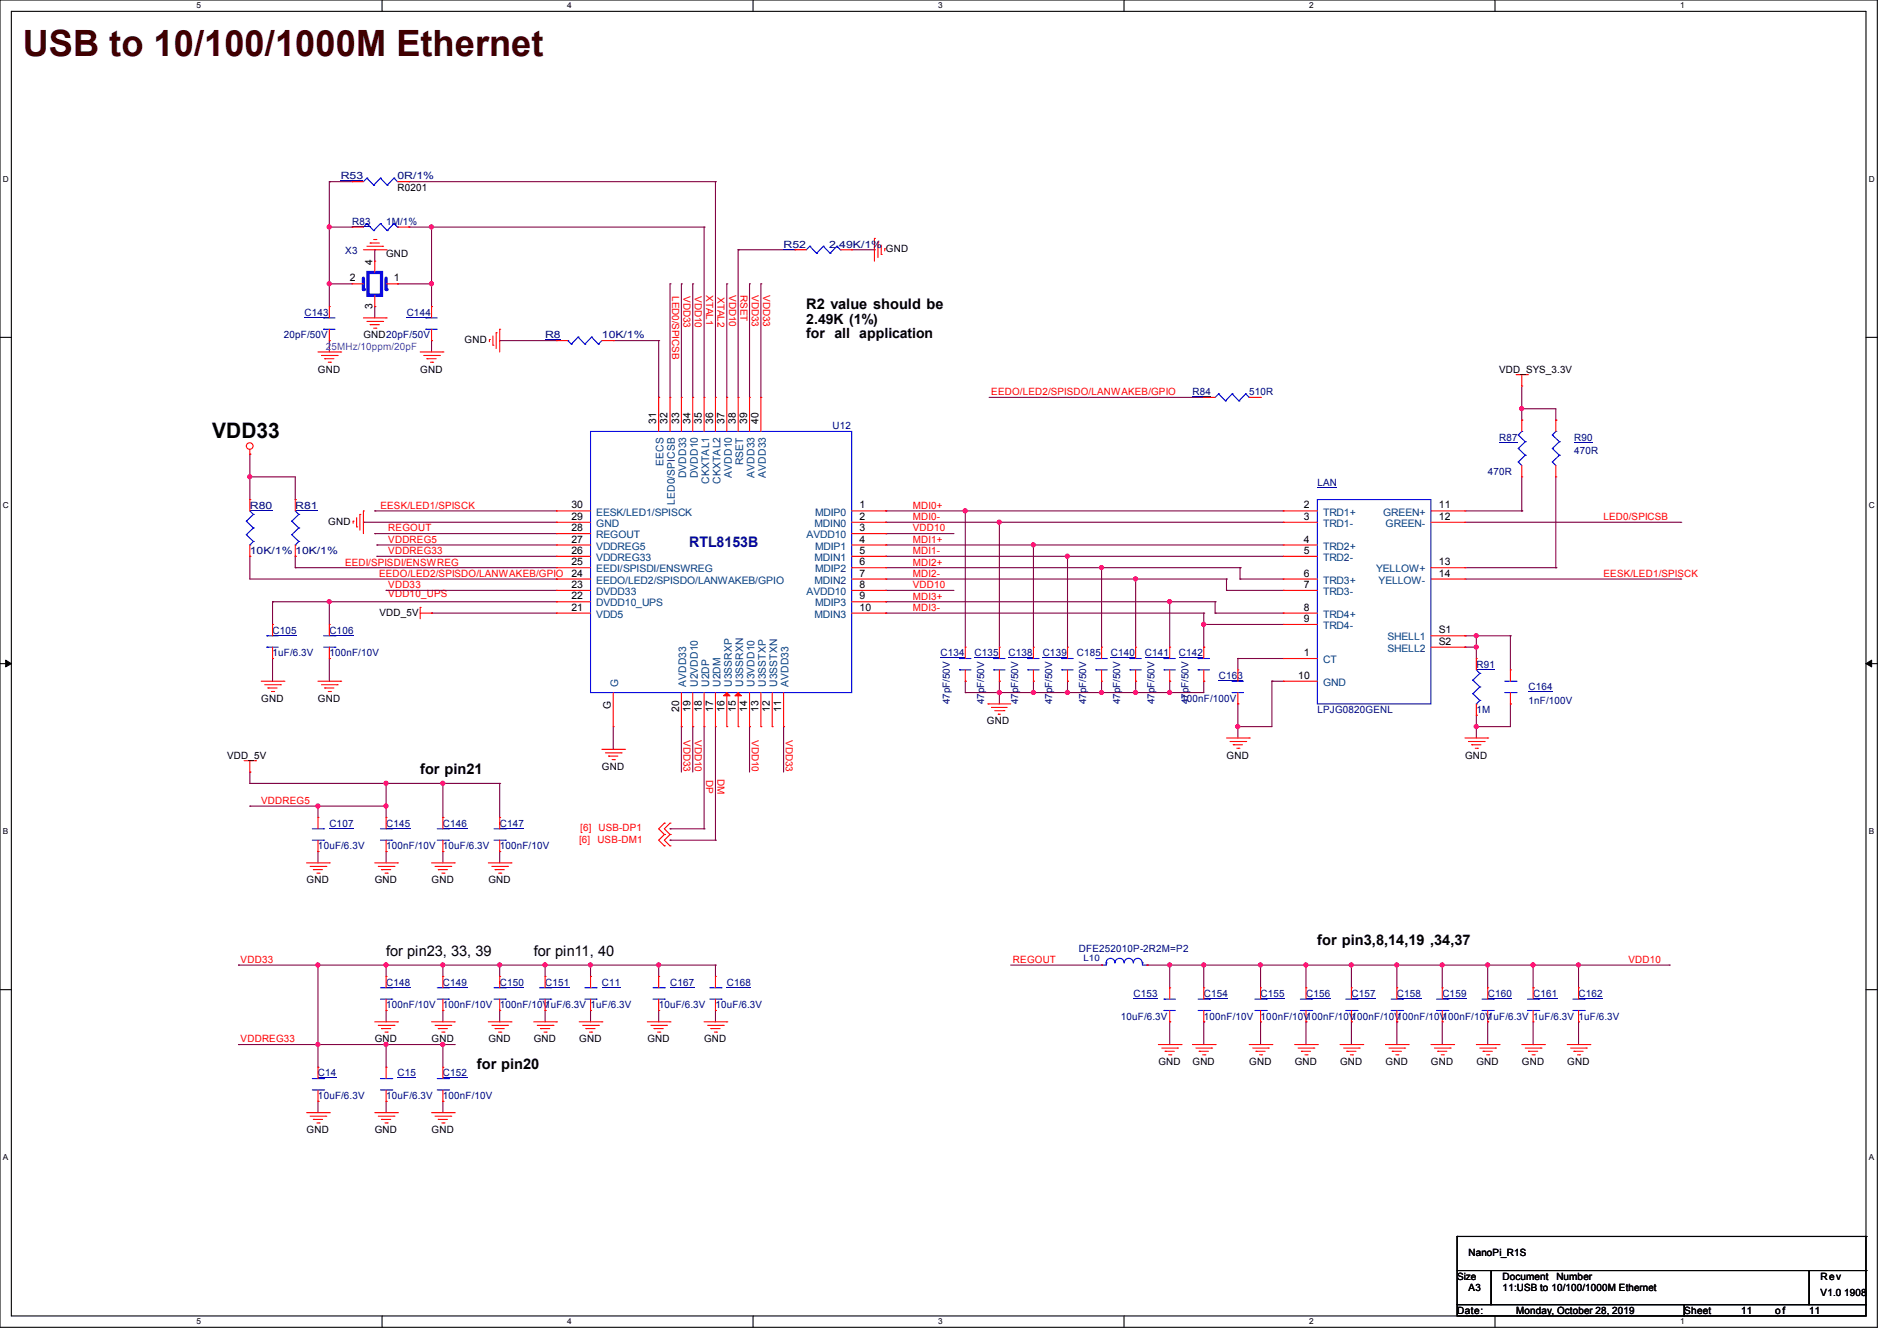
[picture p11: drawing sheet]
<svg xmlns="http://www.w3.org/2000/svg" width="297mm" height="210mm" viewBox="0 0 297 210" stroke-linecap="round" stroke-linejoin="round" font-family="sans-serif">
<path d="M0 0h293.9v207.9h-293.9zM1.8 1.8h290.3v204.3h-290.3z" fill="none" stroke="#000" stroke-width=".17"/>
<g fill="#fff">
<path d="M30.8 .2h.7v1.4h-.7z"/>
<path d="M30.8 206.2h.7v1.4h-.7z"/>
</g>
<path d="M59.8 0v1.8M59.8 206.1v1.8" fill="none" stroke="#000" stroke-width=".17"/>
<g fill="#fff">
<path d="M88.8 .2h.7v1.4h-.7z"/>
<path d="M88.8 206.2h.7v1.4h-.7z"/>
</g>
<path d="M117.9 0v1.8M117.9 206.1v1.8" fill="none" stroke="#000" stroke-width=".17"/>
<g fill="#fff">
<path d="M146.9 .2h.7v1.4h-.7z"/>
<path d="M146.9 206.2h.7v1.4h-.7z"/>
</g>
<path d="M176 0v1.8M176 206.1v1.8" fill="none" stroke="#000" stroke-width=".17"/>
<g fill="#fff">
<path d="M205 .2h.7v1.4h-.7z"/>
<path d="M205 206.2h.7v1.4h-.7z"/>
</g>
<path d="M234.1 0v1.8M234.1 206.1v1.8" fill="none" stroke="#000" stroke-width=".17"/>
<g fill="#fff">
<path d="M263.1 .2h.6v1.4h-.6z"/>
<path d="M263.1 206.2h.6v1.4h-.6z"/>
<path d="M.5 27.3h.9v1.4h-.9z"/>
<path d="M292.6 27.3h.9v1.4h-.9z"/>
<path d="M.5 78.4h.9v1.4h-.9z"/>
<path d="M292.6 78.4h.9v1.4h-.9z"/>
</g>
<path d="M0 52.8h1.8M292.1 52.8h1.8" fill="none" stroke="#000" stroke-width=".17"/>
<g fill="#fff">
<path d="M.5 129.5h.8v1.4h-.8z"/>
<path d="M292.6 129.5h.8v1.4h-.8z"/>
</g>
<path d="M0 103.9h1.8M292.1 103.9h1.8" fill="none" stroke="#000" stroke-width=".17"/>
<path d="M.9 103.4l.9 .5-.9 .5zM292.1 103.9l.9-.5v1z" fill="#000" stroke="#000" stroke-width=".16"/>
<g fill="#fff">
<path d="M.5 180.5h.8v1.4h-.8z"/>
<path d="M292.6 180.5h.8v1.4h-.8z"/>
</g>
<g fill="none" stroke="#000" stroke-width=".17">
<path d="M0 155h1.8M292.1 155h1.8M228.1 199h5.4v5.3h-5.4zM228.1 193.6h.1M228.1 193.6v5.4M228.1 193.6h64M233.5 199h49.8v5.3h-49.8zM283.3 199h8.8v5.3h-8.8zM292.1 193.6h.1M292.1 199h.1M292.1 193.6v5.4M228.1 204.3h35.6v1.8h-35.6z"/>
<path d="M263.7 204.3h28.4v1.8h-28.4z"/>
</g>
<g fill="none" stroke="#800040" stroke-width=".17">
<path d="M51.6 28.4h.1M51.6 35.6h.1M51.6 28.4h3.5M51.6 28.4v19.6M51.6 35.6h3.5M58.7 39.1h.1M58.7 39.1v1.8M64 35.6h.1M64 28.4h.1M64 28.4h48M64 35.6h46.2M67.6 35.6h.1"/>
<path d="M67.6 35.6v12.4M110.2 35.6h.1M110.2 35.6v26.6M112 28.4h.1M112 28.4v33.8M115.6 39.1h.1M115.6 39.1v23.1M115.6 39.1h8.9M133.3 39.1h3.6M136.9 39.1h.1M51.6 44.4h.1M51.6 53.3h.1"/>
<path d="M51.6 44.4h3.5M51.6 53.3v1.8M58.7 48h.1M58.7 48v1.8M62.2 44.4h.1M62.2 44.4h5.4M67.6 53.3h.1M67.6 44.4h.1M67.6 53.3v1.8M78.2 53.3h.1M78.2 53.3h8.9M96 53.3h7.1"/>
<path d="M103.1 53.3h.1M103.1 53.3v8.9M104.9 44.4h.1M104.9 44.4v17.8M106.7 44.4h.1M106.7 44.4v17.8M108.5 44.4h.1M108.5 44.4v17.8M113.8 44.4h.1M113.8 44.4v17.8M117.3 44.4h.1M117.3 44.4v17.8"/>
<path d="M119.1 44.4h.1M119.1 44.4v17.8M39.1 71.1h.1M39.1 74.7h.1M39.1 74.7h7.1v3.5M39.1 71.1v7.1M46.2 78.2h.1M103.1 62.2h.1M154.9 62.2h33.6M188.5 62.2h.1M238.3 64h.1M238.3 65.8h.1"/>
<path d="M238.3 60.5v5.3M238.3 74.7v5.3M238.3 64h5.3v1.8M243.6 65.8h.1M243.6 74.7v14.2M39.1 87.1h.1M39.1 87.1v3.6h48M42.7 94.2h.1M42.7 94.2h44.4M42.7 94.2v3.6M46.2 88.9h.1M46.2 87.1h.1"/>
<path d="M46.2 88.9h40.9M46.2 87.1v1.8M51.6 94.2h.1M51.6 94.2v3.6M56.9 81.8h.1M56.9 81.8h30.2M58.7 80h.1M58.7 83.6h.1M58.7 80h28.4M58.7 83.6h28.4M59 85.3h.1M59 87.1h.1"/>
<path d="M59 85.3h28.1M59 87.1h28.1M60.5 92.5h.1M60.5 92.5h26.6M67.6 96h.1M67.6 96h19.5M87.1 90.7h.1M87.1 94.2h.1M138.7 80h.1M138.7 85.3h.1M138.7 90.7h.1M138.7 94.2h.1"/>
<path d="M138.7 96h.1M138.7 83.6h.1M138.7 92.5h.1M138.7 81.8h.1M138.7 87.1h.1M138.7 80h62.2M138.7 85.3h62.2M138.7 88.9h55.4M138.7 90.7h53.3M138.7 94.2h51.5M138.7 96h49.8M138.7 83.6h10.7"/>
<path d="M138.7 92.5h10.7M138.7 87.1h62.2M138.7 81.8h62.2M151.1 80h.1M151.1 80v21.3M156.5 81.8h.1M156.5 81.8v19.5M161.8 85.3h.1M161.8 85.3v16M167.1 87.1h.1M167.1 87.1v14.2M172.5 88.9h.1"/>
<path d="M172.5 88.9v12.4M177.8 90.7h.1M177.8 90.7v10.6M183.1 94.2h.1M183.1 94.2v7.1M188.5 97.8h.1M188.5 96h.1M188.5 97.8h12.4M188.5 96v5.3M190.2 96h.1M190.2 94.2h.1M190.2 96h10.7"/>
<path d="M190.2 94.2v1.8M192 92.5h.1M192 90.7h.1M192 92.5h8.9M192 90.7v1.8M194.1 90.7h.1M194.1 88.9h.1M194.1 90.7h6.8M194.1 88.9v1.8M229.4 99.6h.1M229.4 80h8.9M229.4 88.9h14.2"/>
<path d="M229.4 90.7h33.7M229.4 81.8h33.7M229.4 99.6h7.1M231.1 99.6h.1M231.1 99.6v3.5M236.5 99.6h.1M236.5 99.6v5.3M238.3 80h.1M243.6 88.9h.1M263.1 90.7h.1M263.1 81.8h.1M42.7 103.1h.1"/>
<path d="M42.7 103.1v3.6M51.6 103.1h.1M51.6 103.1v3.6M96 117.3h.1M96 113.8v3.5M106.7 113.8h.1M106.7 113.8v7.1M108.5 113.8h.1M108.5 113.8v7.1M110.2 113.8v16M112 113.8v17.8M117.3 113.8h.1"/>
<path d="M117.3 113.8v7.1M122.7 113.8h.1M122.7 113.8v7.1M151.1 106.7h.1M151.1 108.5h.1M151.1 106.7v1.8M156.5 106.7h.1M156.5 108.5h.1M156.5 106.7v3.5M161.8 108.5h.1M161.8 106.7h.1M161.8 106.7v1.8"/>
<path d="M167.1 106.7h.1M167.1 106.7v1.8M172.5 108.5h.1M172.5 106.7v1.8M177.8 106.7h.1M177.8 108.5h.1M177.8 106.7v1.8M183.1 106.7h.1M183.1 108.5h.1M183.1 106.7v1.8M188.5 106.7h.1M188.5 101.3h.1"/>
<path d="M188.5 106.7v1.8h-37.4M193.8 113.8h.1M193.8 110.2h.1M193.8 103.1h.1M193.8 103.1v1.8M193.8 110.2v5.4M193.8 103.1h7.1M199.1 106.7h.1M199.1 106.7v7.1h-5.3M199.1 106.7h1.8M229.4 101.3h.1M229.4 101.3h1.7"/>
<path d="M231.1 101.3h.1M231.1 113.8h.1M231.1 112h.1M231.1 112v3.6M236.5 110.2h.1M236.5 110.2v3.6h-5.4M39.1 122.7h.1M39.1 126.2h.1M39.1 120.9h.1M39.1 122.7h39.1M39.1 126.2h21.4M39.1 120.9v1.8"/>
<path d="M49.8 126.2h.1M49.8 133.3h.1M49.8 126.2v1.8M49.8 133.3v1.8M60.5 122.7h.1M60.5 126.2h.1M60.5 133.3h.1M60.5 122.7v5.3M60.5 133.3v1.8M69.3 122.7h.1M69.3 128h.1M69.3 133.3h.1"/>
<path d="M69.3 122.7v5.3M69.3 133.3v1.8M78.2 133.3h.1M78.2 122.7h.1M78.2 122.7v5.3M78.2 133.3v1.8M104.9 129.8h.1M104.9 131.6h.1M104.9 129.8h5.3M104.9 131.6h7.1M110.2 129.8h.1M112 131.6h.1"/>
<path d="M37.3 151.1h.1M37.3 151.1h74.7M49.8 151.1h.1M49.8 151.1v16M60.5 151.1h.1M60.5 158.2h.1M60.5 151.1v1.8M60.5 158.2v1.8M69.3 158.2h.1M69.3 151.1h.1M69.3 151.1v1.8M69.3 158.2v1.8"/>
<path d="M78.2 158.2h.1M78.2 151.1h.1M78.2 151.1v1.8M78.2 158.2v1.8M85.3 158.2h.1M85.3 151.1h.1M85.3 151.1v1.8M85.3 158.2v1.8M92.5 158.2h.1M92.5 151.1h.1M92.5 151.1v1.8M92.5 158.2v1.8"/>
<path d="M103.1 158.2h.1M103.1 151.1h.1M103.1 151.1v1.8M103.1 158.2v1.8M112 158.2h.1M112 151.1h.1M112 151.1v1.8M112 158.2v1.8M158.2 151.1h14.3M172.5 151.1h.1M179.6 151.1h.1M179.6 151.1h81.8"/>
<path d="M183.1 151.1h.1M183.1 151.1v3.6M188.5 151.1h.1M188.5 151.1v3.6M197.4 151.1h.1M197.4 151.1v3.6M204.5 151.1h.1M204.5 151.1v3.6M211.6 151.1h.1M211.6 151.1v3.6M218.7 151.1h.1M218.7 151.1v3.6"/>
<path d="M225.8 151.1h.1M225.8 151.1v3.6M232.9 151.1h.1M232.9 151.1v3.6M240 154.7h.1M240 151.1h.1M240 151.1v3.6M247.1 151.1h.1M247.1 151.1v3.6M261.4 151.1h.1M37.3 163.6h.1M37.3 163.6h33.8"/>
<path d="M49.8 163.6h.1M49.8 172.5h.1M49.8 172.5v1.7M60.5 163.6h.1M60.5 172.5h.1M60.5 163.6v3.5M60.5 172.5v1.7M69.3 163.6h.1M69.3 172.5h.1M69.3 163.6v3.5M69.3 172.5v1.7M71.1 163.6h.1"/>
<path d="M183.1 160h.1M183.1 160v3.6M188.5 160h.1M188.5 160v3.6M197.4 160h.1M197.4 160v3.6M204.5 160h.1M204.5 160v3.6M211.6 160h.1M211.6 160v3.6M218.7 160h.1M218.7 160v3.6"/>
<path d="M225.8 160h.1M225.8 160v3.6M232.9 160h.1M232.9 160v3.6M240 163.6h.1M240 160v3.6M247.1 160h.1M247.1 160v3.6"/>
</g>
<g fill="#f0f" stroke="#f0f" stroke-width=".17">
<circle cx="156.4" cy="108.4" r=".32"/>
<circle cx="167.1" cy="108.4" r=".32"/>
<circle cx="161.8" cy="108.4" r=".32"/>
<circle cx="172.4" cy="108.4" r=".32"/>
<circle cx="151.1" cy="80" r=".32"/>
<circle cx="161.8" cy="85.3" r=".32"/>
<circle cx="172.4" cy="88.9" r=".32"/>
<circle cx="177.8" cy="90.7" r=".32"/>
<circle cx="183.1" cy="94.2" r=".32"/>
<circle cx="51.5" cy="94.2" r=".32"/>
<circle cx="156.4" cy="81.8" r=".32"/>
<circle cx="167.1" cy="87.1" r=".32"/>
<circle cx="67.5" cy="44.4" r=".32"/>
<circle cx="51.5" cy="44.4" r=".32"/>
<circle cx="51.5" cy="35.5" r=".32"/>
<circle cx="67.5" cy="35.5" r=".32"/>
<circle cx="193.8" cy="113.8" r=".32"/>
<circle cx="231.1" cy="99.5" r=".32"/>
<circle cx="231.1" cy="113.8" r=".32"/>
<circle cx="231.1" cy="101.3" r=".32"/>
<circle cx="60.4" cy="122.7" r=".32"/>
<circle cx="69.3" cy="122.7" r=".32"/>
<circle cx="60.4" cy="126.2" r=".32"/>
<circle cx="49.8" cy="126.2" r=".32"/>
<circle cx="49.8" cy="163.6" r=".32"/>
<circle cx="49.8" cy="151.1" r=".32"/>
<circle cx="69.3" cy="163.6" r=".32"/>
<circle cx="85.3" cy="151.1" r=".32"/>
<circle cx="78.2" cy="151.1" r=".32"/>
<circle cx="69.3" cy="151.1" r=".32"/>
<circle cx="92.4" cy="151.1" r=".32"/>
<circle cx="60.4" cy="163.6" r=".32"/>
<circle cx="60.4" cy="151.1" r=".32"/>
<circle cx="247.1" cy="151.1" r=".32"/>
<circle cx="240" cy="151.1" r=".32"/>
<circle cx="232.9" cy="151.1" r=".32"/>
<circle cx="225.8" cy="151.1" r=".32"/>
<circle cx="218.7" cy="151.1" r=".32"/>
<circle cx="211.6" cy="151.1" r=".32"/>
<circle cx="204.4" cy="151.1" r=".32"/>
<circle cx="197.3" cy="151.1" r=".32"/>
<circle cx="188.4" cy="151.1" r=".32"/>
<circle cx="183.1" cy="151.1" r=".32"/>
<circle cx="183.1" cy="108.4" r=".32"/>
<circle cx="177.8" cy="108.4" r=".32"/>
<circle cx="103.1" cy="151.1" r=".32"/>
<circle cx="39.1" cy="74.7" r=".32"/>
<circle cx="188.4" cy="97.8" r=".32"/>
<circle cx="238.2" cy="64" r=".32"/>
</g>
<g fill="none" stroke="#f00" stroke-width=".17">
<path d="M56.9 39.1h3.6M57.4 38.6h2.5M58 38.1h.1M58 38.1h1.4M58.5 37.5h.3M58.8 37.5h.1M59.9 38.6h.1M60.5 39.1h.1M136.9 37.3h.1M136.9 37.3v3.6M137.5 37.9h.1M137.5 37.9v2.4"/>
<path d="M138 39.8h.1M138 38.4v1.4M138.5 38.9h.1M138.5 38.9v.4M49.8 55.1h3.5M50.3 55.7h2.5M50.8 56.2h.1M50.8 56.2h1.5M51.4 56.7h.3M51.7 56.7h.1M52.8 55.7h.1M53.3 55.1h.1"/>
<path d="M56.9 49.8h3.6M57.4 50.3h2.5M58 50.8h.1M58 50.8h1.4M58.5 51.4h.3M58.8 51.4h.1M59.9 50.3h.1M60.5 49.8h.1M65.8 55.1h3.5M66.3 55.7h2.5M66.8 56.2h.1M66.8 56.2h1.5"/>
<path d="M67.4 56.7h.3M67.7 56.7h.1M68.8 55.7h.1M69.3 55.1h.1M76.6 53.2h.1M76.6 53.2v.3M77.2 54.1h.1M77.2 52.6v1.5M77.7 52.1h.1M77.7 52.1v2.5M78.2 51.6h.1M78.2 51.6v3.5"/>
<path d="M237.4 58.7h1.7M238.3 58.7v1.8M239.1 58.7h.1M39.1 71.1h.1M39.1 78.2h.1M39.1 70.4v.7M39.1 78.2v1.8M238.3 60.5h.1M243.6 74.7h.1M243.6 65.8h.1M243.6 65.8v1.8M243.6 72.9v1.8"/>
<path d="M39.1 87.1h.1M39.1 85.3v1.8M55.3 81.6h.1M55.3 81.6v.4M55.8 82.5h.1M55.8 81.1v1.4M56.3 80.6h.1M56.3 80.6v2.4M56.9 80h.1M56.9 80v3.6M65.8 95.1h.1M65.8 96h1.8"/>
<path d="M65.8 95.1v1.8M67.6 96h.1M38.2 119.1h1.8M39.1 119.1v1.8M40 119.1h.1M40.9 106.7h3.5M41.4 107.2h2.5M42 107.7h.1M42 107.7h1.4M42.5 108.3h.3M42.8 108.3h.1M43.9 107.2h.1"/>
<path d="M44.4 106.7h.1M49.8 106.7h3.5M50.3 107.2h2.5M50.8 107.7h.1M50.8 107.7h1.5M51.4 108.3h.3M51.7 108.3h.1M52.8 107.2h.1M53.3 106.7h.1M94.2 117.3h3.6M94.8 117.9h2.4M95.3 118.4h.1"/>
<path d="M95.3 118.4h1.4M95.8 119h.4M96.2 119h.1M97.2 117.9h.1M97.8 117.3h.1M154.7 110.2h.1M154.7 110.2h3.5M155.2 110.8h.1M155.2 110.8h2.5M155.7 111.3h1.5M156.3 111.8h.1M156.3 111.8h.3"/>
<path d="M157.2 111.3h.1M172.5 106.7h.1M172.5 101.3h.1M172.5 101.3v1.8M172.5 104.9v1.8M192 115.6h3.6M192.6 116.1h2.4M193.1 116.6h.1M193.1 116.6h1.4M193.6 117.2h.4M193.8 110.2h.1M193.8 104.9h.1"/>
<path d="M193.8 104.9v1.8M193.8 108.5v1.7M194 117.2h.1M195 116.1h.1M195.6 115.6h.1M229.4 115.6h3.5M229.9 116.1h2.5M230.4 116.6h.1M230.4 116.6h1.5M231 117.2h.3M231.3 117.2h.1M232.4 116.1h.1"/>
<path d="M232.9 115.6h.1M39.1 120.9h.1M48 135.1h3.6M48.6 135.7h2.4M49.1 136.2h.1M49.1 136.2h1.4M49.6 136.7h.4M50 136.7h.1M51 135.7h.1M51.6 135.1h.1M58.7 135.1h3.5M59.2 135.7h2.5"/>
<path d="M59.7 136.2h.1M59.7 136.2h1.5M60.3 136.7h.3M60.6 136.7h.1M61.7 135.7h.1M62.2 135.1h.1M67.6 135.1h3.5M68.1 135.7h2.5M68.6 136.2h.1M68.6 136.2h1.5M69.2 136.7h.3M69.5 136.7h.1"/>
<path d="M70.6 135.7h.1M71.1 135.1h.1M76.5 135.1h3.5M77 135.7h2.5M77.5 136.2h.1M77.5 136.2h1.5M78.1 136.7h.3M78.4 136.7h.1M79.5 135.7h.1M80 135.1h.1M104 128.9h.1M104 130.7h.1"/>
<path d="M104 132.5h.1M104 128.9l-.9 .9 .9 .9M104 130.7l-.9 .9 .9 .9M104.9 128.9h.1M104.9 130.7h.1M104.9 132.5h.1M104.9 128.9l-.9 .9 .9 .9M104.9 130.7l-.9 .9 .9 .9M240 154.7h.1M240 154.7v1.8M240 158.2v1.8M48 174.2h3.6"/>
<path d="M48.6 174.8h2.4M49.1 175.3h.1M49.1 175.3h1.4M49.6 175.9h.4M50 175.9h.1M51 174.8h.1M51.6 174.2h.1M58.7 160h3.5M58.7 174.2h3.5M59.2 160.6h2.5M59.2 174.8h2.5M59.7 161.1h.1"/>
<path d="M59.7 175.3h.1M59.7 161.1h1.5M59.7 175.3h1.5M60.3 161.6h.3M60.3 175.9h.3M60.6 161.6h.1M60.6 175.9h.1M61.7 160.6h.1M61.7 174.8h.1M62.2 160h.1M62.2 174.2h.1M67.6 160h3.5"/>
<path d="M67.6 174.2h3.5M68.1 160.6h2.5M68.1 174.8h2.5M68.6 161.1h.1M68.6 175.3h.1M68.6 161.1h1.5M68.6 175.3h1.5M69.2 161.6h.3M69.2 175.9h.3M69.5 161.6h.1M69.5 175.9h.1M70.6 160.6h.1"/>
<path d="M70.6 174.8h.1M71.1 160h.1M71.1 174.2h.1M76.5 160h3.5M77 160.6h2.5M77.5 161.1h.1M77.5 161.1h1.5M78.1 161.6h.3M78.4 161.6h.1M79.5 160.6h.1M80 160h.1M83.6 160h3.5"/>
<path d="M84.1 160.6h2.5M84.6 161.1h.1M84.6 161.1h1.5M85.2 161.6h.3M85.5 161.6h.1M86.6 160.6h.1M87.1 160h.1M90.7 160h3.5M91.2 160.6h2.5M91.7 161.1h.1M91.7 161.1h1.5M92.3 161.6h.3"/>
<path d="M92.6 161.6h.1M93.7 160.6h.1M94.2 160h.1M101.3 160h3.6M101.9 160.6h2.5M102.4 161.1h.1M102.4 161.1h1.4M103 161.6h.3M103.3 161.6h.1M104.4 160.6h.1M104.9 160h.1M110.2 160h3.6"/>
<path d="M110.8 160.6h2.4M111.3 161.1h.1M111.3 161.1h1.4M111.8 161.6h.4M112.2 161.6h.1M113.2 160.6h.1M113.8 160h.1M181.4 163.6h3.5M181.9 164.1h2.5M182.4 164.6h.1M182.4 164.6h1.5M183 165.2h.3"/>
<path d="M183.3 165.2h.1M184.4 164.1h.1M184.9 163.6h.1M186.7 163.6h3.5M187.2 164.1h2.5M187.7 164.6h.1M187.7 164.6h1.5M188.3 165.2h.3M188.6 165.2h.1M189.7 164.1h.1M190.2 163.6h.1M195.6 163.6h3.5"/>
<path d="M196.1 164.1h2.5M196.6 164.6h.1M196.6 164.6h1.5M197.2 165.2h.3M197.5 165.2h.1M198.6 164.1h.1M199.1 163.6h.1M202.7 163.6h3.5M203.2 164.1h2.5M203.8 164.6h.1M203.8 164.6h1.4M204.3 165.2h.3"/>
<path d="M204.6 165.2h.1M205.7 164.1h.1M206.2 163.6h.1M209.8 163.6h3.6M210.4 164.1h2.4M210.9 164.6h.1M210.9 164.6h1.4M211.4 165.2h.4M211.8 165.2h.1M212.8 164.1h.1M213.4 163.6h.1M216.9 163.6h3.6"/>
<path d="M217.5 164.1h2.4M218 164.6h.1M218 164.6h1.4M218.5 165.2h.4M218.9 165.2h.1M219.9 164.1h.1M220.5 163.6h.1M224 163.6h3.6M224.6 164.1h2.4M225.1 164.6h.1M225.1 164.6h1.4M225.6 165.2h.4"/>
<path d="M226 165.2h.1M227 164.1h.1M227.6 163.6h.1M231.1 163.6h3.6M231.7 164.1h2.4M232.2 164.6h.1M232.2 164.6h1.4M232.7 165.2h.4M233.1 165.2h.1M234.1 164.1h.1M234.7 163.6h.1M238.3 163.6h3.5"/>
<path d="M238.8 164.1h2.5M239.3 164.6h.1M239.3 164.6h1.4M239.9 165.2h.3M240 160h.1M240.2 165.2h.1M241.3 164.1h.1M241.8 163.6h.1M245.4 163.6h3.5M245.9 164.1h2.5M246.4 164.6h.1M246.4 164.6h1.5"/>
<path d="M247 165.2h.3M247.3 165.2h.1M248.4 164.1h.1M248.9 163.6h.1"/>
<circle cx="39.1" cy="69.8" r=".52"/>
</g>
<g fill="none" stroke="#00f" stroke-width=".17">
<path d="M243 72.3h.1M243 70.2h.1M243 68.1h.1M243 72.3l.6 .6M243 70.2l1.1 1.1M243 68.1l1.1 1.1M243.6 67.6h.1M243.6 67.6l-.6 .5M244.1 71.3h.1M244.1 69.2h.1M244.1 71.3l-1.1 1M244.1 69.2l-1.1 1"/>
<path d="M38.6 81.6h.1M38.6 83.7h.1M38.6 81.6l1.1 1.1M38.6 83.7l1.1 1.1M39.1 85.3h.1M39.1 80l.6 .6M39.7 80.6h.1M39.7 82.7h.1M39.7 84.8h.1M39.7 80.6l-1.1 1M39.7 82.7l-1.1 1M39.7 84.8l-.6 .5"/>
<path d="M171.6 104.9h.1M171.6 103.1h.1M171.6 104.9h1.8M171.6 103.1h1.8M192.9 108.5h.1M192.9 106.7h.1M192.9 108.5h1.8M192.9 106.7h1.8M239.1 158.2h1.8M239.1 156.5h1.8M240.9 158.2h.1M240.9 156.5h.1"/>
</g>
<path d="M39.1 79.9h3.5M246.4 69.2h2.9M190.8 106.6h3.8M240 156.4h3.8" fill="none" stroke="#000080" stroke-width=".16"/>
<path d="M60.5 43.6v1.7" fill="none" stroke="#00f" stroke-width=".51"/>
<circle cx="60.5" cy="45.3" r=".25" fill="#00f"/>
<path d="M56.9 43.6v1.7" fill="none" stroke="#00f" stroke-width=".51"/>
<circle cx="56.9" cy="45.3" r=".25" fill="#00f"/>
<path d="M57.6 42.7h2.1v3.5h-2.1z" fill="none" stroke="#00f" stroke-width=".51"/>
<g fill="none" stroke="#f00" stroke-width=".17">
<path d="M55.1 35.6h.1M55.1 28.4h.1M55.1 35.6h1.8M55.1 28.4h1.8M62.2 35.6h1.8M62.2 28.4h1.8M64 35.6h.1M64 28.4h.1M124.5 39.1h.1M124.5 39.1h1.7M131.6 39.1h1.7M133.3 39.1h.1"/>
<path d="M51.6 53.3h.1M51.6 48h.1M51.6 48v1.8M51.6 51.6v1.7M55.1 44.4h.1M55.1 44.4h1.8M58.7 48h.1M58.7 40.9h.1M58.7 40.9v1.8M58.7 46.2v1.8M60.5 44.4h1.7M62.2 44.4h.1"/>
<path d="M67.6 53.3h.1M67.6 48h.1M67.6 48v1.8M67.6 51.6v1.7M87.1 53.3h.1M87.1 53.3h1.8M94.2 53.3h1.8M96 53.3h.1M46.2 78.2h.1M46.2 78.2v1.8M103.1 62.2h.1M103.1 62.2v5.4"/>
<path d="M104.9 62.2h.1M104.9 62.2v5.4M106.7 62.2h.1M106.7 62.2v5.4M108.5 62.2h.1M108.5 62.2v5.4M110.2 62.2h.1M110.2 62.2v5.4M112 62.2h.1M112 62.2v5.4M113.8 62.2h.1M113.8 62.2v5.4"/>
<path d="M115.6 62.2h.1M115.6 62.2v5.4M117.3 62.2h.1M117.3 62.2v5.4M119.1 62.2h.1M119.1 62.2v5.4M188.5 62.2h.1M188.5 62.2h1.7M195.6 62.2h1.8M197.4 62.2h.1M238.3 74.7h.1M238.3 65.8h.1"/>
<path d="M238.3 65.8v1.8M238.3 72.9v1.8M42.7 97.8h.1M42.7 97.8v1.8M46.2 87.1h.1M46.2 85.3v1.8M51.6 97.8h.1M51.6 97.8v1.8M87.1 80h.1M87.1 81.8h.1M87.1 87.1h.1M87.1 88.9h.1"/>
<path d="M87.1 90.7h.1M87.1 96h.1M87.1 92.5h.1M87.1 94.2h.1M87.1 85.3h.1M87.1 83.6h.1M87.1 80h5.4M87.1 81.8h5.4M87.1 85.3h5.4M87.1 87.1h5.4M87.1 90.7h5.4M87.1 92.5h5.4"/>
<path d="M87.1 96h5.4M87.1 88.9h5.4M87.1 83.6h5.4M87.1 94.2h5.4M133.3 80h5.4M133.3 81.8h5.4M133.3 85.3h5.4M133.3 87.1h5.4M133.3 90.7h5.4M133.3 92.5h5.4M133.3 96h5.4M133.3 88.9h5.4"/>
<path d="M133.3 83.6h5.4M133.3 94.2h5.4M138.7 81.8h.1M138.7 80h.1M138.7 87.1h.1M138.7 83.6h.1M138.7 85.3h.1M138.7 92.5h.1M138.7 88.9h.1M138.7 90.7h.1M138.7 94.2h.1M138.7 96h.1"/>
<path d="M200.9 80h.1M200.9 81.8h.1M200.9 85.3h.1M200.9 87.1h.1M200.9 90.7h.1M200.9 92.5h.1M200.9 96h.1M200.9 97.8h.1M200.9 80h5.3M200.9 81.8h5.3M200.9 85.3h5.3M200.9 87.1h5.3"/>
<path d="M200.9 90.7h5.3M200.9 92.5h5.3M200.9 96h5.3M200.9 97.8h5.3M224 80h5.4M224 81.8h5.4M224 90.7h5.4M224 88.9h5.4M224 99.6h5.4M229.4 80h.1M229.4 81.8h.1M229.4 88.9h.1"/>
<path d="M229.4 90.7h.1M229.4 99.6h.1M42.7 103.1h.1M42.7 101.3v1.8M51.6 103.1h.1M51.6 101.3v1.8M96 113.8h.1M96 108.5v5.3M106.7 113.8h.1M106.7 108.5v5.3M108.5 113.8h.1M108.5 108.5v5.3"/>
<path d="M110.2 113.8h.1M110.2 108.5v5.3M112 113.8h.1M112 108.5v5.3M113.8 113.8h.1M113.8 108.5v5.3M115.6 113.8h.1M115.6 108.5v5.3M117.3 113.8h.1M117.3 108.5v5.3M119.1 113.8h.1M119.1 108.5v5.3"/>
<path d="M120.9 113.8h.1M120.9 108.5v5.3M122.7 113.8h.1M122.7 108.5v5.3M151.1 106.7h.1M151.1 101.3h.1M151.1 101.3v1.8M151.1 104.9v1.8M156.5 106.7h.1M156.5 101.3h.1M156.5 101.3v1.8M156.5 104.9v1.8"/>
<path d="M161.8 106.7h.1M161.8 101.3h.1M161.8 101.3v1.8M161.8 104.9v1.8M167.1 106.7h.1M167.1 101.3h.1M167.1 101.3v1.8M167.1 104.9v1.8M177.8 106.7h.1M177.8 101.3h.1M177.8 101.3v1.8M177.8 104.9v1.8"/>
<path d="M183.1 106.7h.1M183.1 101.3h.1M183.1 101.3v1.8M183.1 104.9v1.8M188.5 106.7h.1M188.5 101.3h.1M188.5 101.3v1.8M188.5 104.9v1.8M200.9 103.1h.1M200.9 106.7h.1M200.9 103.1h5.3M200.9 106.7h5.3"/>
<path d="M224 101.3h5.4M229.4 101.3h.1M231.1 103.1h.1M231.1 112h.1M231.1 103.1v1.8M231.1 110.2v1.8M236.5 110.2h.1M236.5 104.9h.1M236.5 104.9v1.8M236.5 108.5v1.7M49.8 133.3h.1M49.8 128h.1"/>
<path d="M49.8 128v1.8M49.8 131.6v1.7M60.5 133.3h.1M60.5 128h.1M60.5 128v1.8M60.5 131.6v1.7M69.3 133.3h.1M69.3 128h.1M69.3 128v1.8M69.3 131.6v1.7M78.2 133.3h.1M78.2 128h.1"/>
<path d="M78.2 128v1.8M78.2 131.6v1.7M60.5 158.2h.1M60.5 152.9h.1M60.5 152.9v1.8M60.5 156.5v1.7M69.3 158.2h.1M69.3 152.9h.1M69.3 152.9v1.8M69.3 156.5v1.7M78.2 158.2h.1M78.2 152.9h.1"/>
<path d="M78.2 152.9v1.8M78.2 156.5v1.7M85.3 158.2h.1M85.3 152.9h.1M85.3 152.9v1.8M85.3 156.5v1.7M92.5 158.2h.1M92.5 152.9h.1M92.5 152.9v1.8M92.5 156.5v1.7M103.1 158.2h.1M103.1 152.9h.1"/>
<path d="M103.1 152.9v1.8M103.1 156.5v1.7M112 158.2h.1M112 152.9h.1M112 152.9v1.8M112 156.5v1.7M172.5 151.1h.1M179.6 151.1h.1M183.1 154.7h.1M183.1 154.7v1.8M183.1 158.2v1.8M188.5 154.7h.1"/>
<path d="M188.5 154.7v1.8M188.5 158.2v1.8M197.4 154.7h.1M197.4 154.7v1.8M197.4 158.2v1.8M204.5 154.7h.1M204.5 154.7v1.8M204.5 158.2v1.8M211.6 154.7h.1M211.6 154.7v1.8M211.6 158.2v1.8M218.7 154.7h.1"/>
<path d="M218.7 154.7v1.8M218.7 158.2v1.8M225.8 154.7h.1M225.8 154.7v1.8M225.8 158.2v1.8M232.9 154.7h.1M232.9 154.7v1.8M232.9 158.2v1.8M247.1 154.7h.1M247.1 154.7v1.8M247.1 158.2v1.8M49.8 172.5h.1"/>
<path d="M49.8 167.1h.1M49.8 167.1v1.8M49.8 170.7v1.8M60.5 172.5h.1M60.5 167.1h.1M60.5 167.1v1.8M60.5 170.7v1.8M69.3 172.5h.1M69.3 167.1h.1M69.3 167.1v1.8M69.3 170.7v1.8M183.1 160h.1"/>
<path d="M188.5 160h.1M197.4 160h.1M204.5 160h.1M211.6 160h.1M218.7 160h.1M225.8 160h.1M232.9 160h.1M247.1 160h.1"/>
</g>
<g fill="none" stroke="#00f" stroke-width=".17">
<path d="M57.4 35h.1M57.4 27.9h.1M57.4 35l-.5 .6M57.4 35l1.1 1.1M57.4 27.9l-.5 .5M57.4 27.9l1.1 1.1M58.5 36.1h.1M58.5 29h.1M59.6 35h.1M59.6 27.9h.1M59.6 35l-1.1 1.1M59.6 35l1 1.1"/>
<path d="M59.6 27.9l-1.1 1.1M59.6 27.9l1 1.1M60.6 36.1h.1M60.6 29h.1M61.7 35h.1M61.7 27.9h.1M61.7 35l-1.1 1.1M61.7 35l.5 .6M61.7 27.9l-1.1 1.1M61.7 27.9l.5 .5M62.2 35.6h.1M62.2 28.4h.1"/>
<path d="M126.8 38.6h.1M126.8 38.6l-.6 .5M126.8 38.6l1 1.1M127.8 39.7h.1M128.9 38.6h.1M128.9 38.6l-1.1 1.1M128.9 38.6l1.1 1.1M130 39.7h.1M131 38.6h.1M131 38.6l-1 1.1M131 38.6l.6 .5M131.6 39.1h.1"/>
<path d="M50.7 51.6h.1M50.7 49.8h.1M50.7 51.6h1.8M50.7 49.8h1.8M66.7 51.6h.1M66.7 49.8h.1M66.7 51.6h1.8M66.7 49.8h1.8M88.9 53.3h.1M88.9 53.3l.6 .6M89.5 53.9h.1M90.5 52.8h.1"/>
<path d="M90.5 52.8l1.1 1.1M90.5 52.8l-1 1.1M91.6 53.9h.1M92.6 52.8h.1M92.6 52.8l1.1 1.1M92.6 52.8l-1 1.1M93.7 53.9h.1M94.2 53.3l-.5 .6M92.5 67.6h40.8v40.9h-40.8zM190.8 61.7h.1M190.8 61.7l-.6 .5M190.8 61.7l1.1 1.1"/>
<path d="M191.9 62.8h.1M192.9 61.7h.1M192.9 61.7l-1 1.1M192.9 61.7l1.1 1.1M194 62.8h.1M195 61.7h.1M195 61.7l-1 1.1M195 61.7l.6 .5M195.6 62.2h.1M206.2 78.2h17.8v32h-17.8zM237.7 72.3h.1M237.7 70.2h.1"/>
<path d="M237.7 68.1h.1M237.7 72.3l.6 .6M237.7 70.2l1.1 1.1M237.7 68.1l1.1 1.1M238.3 67.6h.1M238.3 67.6l-.6 .5M238.8 71.3h.1M238.8 69.2h.1M238.8 71.3l-1.1 1M238.8 69.2l-1.1 1M41.8 99.6h.1M41.8 99.6h1.8"/>
<path d="M45.7 81.6h.1M45.7 83.7h.1M45.7 81.6l1.1 1.1M45.7 83.7l1.1 1.1M46.2 85.3h.1M46.2 80l.6 .6M46.8 80.6h.1M46.8 82.7h.1M46.8 84.8h.1M46.8 80.6l-1.1 1M46.8 82.7l-1.1 1M46.8 84.8l-.6 .5"/>
<path d="M50.7 99.6h1.8M52.5 99.6h.1M41.8 101.3h.1M41.8 101.3h1.8M50.7 101.3h1.8M52.5 101.3h.1M150.2 104.9h.1M150.2 103.1h.1M150.2 104.9h1.8M150.2 103.1h1.8M155.6 104.9h.1M155.6 103.1h.1"/>
<path d="M155.6 104.9h1.8M155.6 103.1h1.8M160.9 104.9h.1M160.9 103.1h.1M160.9 104.9h1.8M160.9 103.1h1.8M166.2 104.9h.1M166.2 103.1h.1M166.2 104.9h1.8M166.2 103.1h1.8M176.9 104.9h.1M176.9 103.1h.1"/>
<path d="M176.9 104.9h1.8M176.9 103.1h1.8M182.2 104.9h.1M182.2 103.1h.1M182.2 104.9h1.8M182.2 103.1h1.8M187.6 104.9h.1M187.6 103.1h.1M187.6 104.9h1.8M187.6 103.1h1.8M230.6 106.5h.1M230.6 108.6h.1"/>
<path d="M230.6 106.5l1.1 1.1M230.6 108.6l1.1 1.1M231.1 110.2h.1M231.1 104.9l.6 .6M231.7 105.5h.1M231.7 107.6h.1M231.7 109.7h.1M231.7 105.5l-1.1 1M231.7 107.6l-1.1 1M231.7 109.7l-.6 .5M235.6 108.5h1.8M235.6 106.7h1.8"/>
<path d="M237.4 108.5h.1M237.4 106.7h.1M48.9 131.6h1.8M48.9 129.8h1.8M50.7 131.6h.1M50.7 129.8h.1M59.6 131.6h1.7M59.6 129.8h1.7M61.3 131.6h.1M61.3 129.8h.1M68.5 131.6h1.7M68.5 129.8h1.7"/>
<path d="M70.2 131.6h.1M70.2 129.8h.1M77.3 131.6h1.8M77.3 129.8h1.8M79.1 131.6h.1M79.1 129.8h.1M59.6 156.5h1.7M59.6 154.7h1.7M61.3 156.5h.1M61.3 154.7h.1M68.5 156.5h1.7M68.5 154.7h1.7"/>
<path d="M70.2 156.5h.1M70.2 154.7h.1M77.3 156.5h1.8M77.3 154.7h1.8M79.1 156.5h.1M79.1 154.7h.1M84.5 156.5h1.7M84.5 154.7h1.7M86.2 156.5h.1M86.2 154.7h.1M91.6 156.5h1.7M91.6 154.7h1.7"/>
<path d="M93.3 156.5h.1M93.3 154.7h.1M102.2 156.5h1.8M102.2 154.7h1.8M104 156.5h.1M104 154.7h.1M111.1 156.5h1.8M111.1 154.7h1.8M112.9 156.5h.1M112.9 154.7h.1M172.5 151.1h.1M173.2 150.8h.1"/>
<path d="M173.2 150.8v.3h-.7M174.5 150.8a.68 .68 0 0 0-.6-.7 .68 .68 0 0 0-.7 .7M176 150.8a.7 .7 0 0 0-.7-.7 .7 .7 0 0 0-.7 .7M177.4 150.8a.7 .7 0 0 0-.7-.7 .7 .7 0 0 0-.7 .7M178.8 150.8a.68 .68 0 0 0-.7-.7 .68 .68 0 0 0-.6 .7M178.9 150.8h.1M178.9 150.8v.3h.7M179.6 151.1h.1M182.2 158.2h.1M182.2 156.5h.1M182.2 156.5h1.8M182.2 158.2h1.8"/>
<path d="M187.6 156.5h1.8M187.6 158.2h1.8M189.4 158.2h.1M189.4 156.5h.1M196.5 156.5h1.7M196.5 158.2h1.7M198.2 158.2h.1M198.2 156.5h.1M203.6 156.5h1.8M203.6 158.2h1.8M205.4 158.2h.1M205.4 156.5h.1"/>
<path d="M210.7 156.5h1.8M210.7 158.2h1.8M212.5 158.2h.1M212.5 156.5h.1M217.8 156.5h1.8M217.8 158.2h1.8M219.6 158.2h.1M219.6 156.5h.1M224.9 156.5h1.8M224.9 158.2h1.8M226.7 158.2h.1M226.7 156.5h.1"/>
<path d="M232 156.5h1.8M232 158.2h1.8M233.8 158.2h.1M233.8 156.5h.1M246.3 156.5h1.7M246.3 158.2h1.7M248 158.2h.1M248 156.5h.1M48.9 170.7h1.8M48.9 168.9h1.8M50.7 170.7h.1M50.7 168.9h.1"/>
<path d="M59.6 170.7h1.7M59.6 168.9h1.7M61.3 170.7h.1M61.3 168.9h.1M68.5 170.7h1.7M68.5 168.9h1.7M70.2 170.7h.1M70.2 168.9h.1"/>
</g>
<g fill="none" stroke="#000080" stroke-width=".16">
<path d="M53.3 28.3h3.6M55.1 35.5h2.9M122.7 39h3.5M47.7 49.7h3.8M63.7 49.7h3.8M85.3 53.2h2.5M46.2 79.9h3.5M186.7 62.1h2.9M206.2 76.3h3.1M234.7 69.2h2.9M42.7 99.5h3.8M51.6 99.5h3.8"/>
<path d="M147.2 103h3.8M152.6 103h3.8M157.9 103h3.8M163.2 103h3.8M173.9 103h3.8M179.2 103h3.8M184.6 103h3.8M231.1 104.8h3M239.3 108.4h3.8M51.6 129.7h3.8M60.5 129.7h3.8M69.3 129.7h3.9"/>
<path d="M78.2 129.7h3.8M60.5 154.6h3.8M69.3 154.6h3.9M78.2 154.6h3.8M85.3 154.6h3.9M94.2 154.6h3M104.9 154.6h3.8M113.8 154.6h3.8M177.5 156.4h3.8M188.5 156.4h3.8M197.4 156.4h3.8M204.5 156.4h3.8"/>
<path d="M211.6 156.4h3.8M218.7 156.4h3.8M225.8 156.4h3.8M232.9 156.4h3.8M247.1 156.4h3.9M49.8 168.8h2.9M62.2 168.8h3M69.3 168.8h3.9"/>
</g>
<g fill="#f00" stroke="#f00" stroke-width=".17">
<path d="M115.1 109l.5-.5 .5 .5z"/>
<path d="M113.3 109l.5-.5 .5 .5z"/>
</g>
<g fill="#f0f" stroke="#f0f" stroke-width=".17">
<circle cx="156.4" cy="108.4" r=".32"/>
<circle cx="167.1" cy="108.4" r=".32"/>
<circle cx="161.8" cy="108.4" r=".32"/>
<circle cx="172.4" cy="108.4" r=".32"/>
<circle cx="151.1" cy="80" r=".32"/>
<circle cx="161.8" cy="85.3" r=".32"/>
<circle cx="172.4" cy="88.9" r=".32"/>
<circle cx="177.8" cy="90.7" r=".32"/>
<circle cx="183.1" cy="94.2" r=".32"/>
<circle cx="51.5" cy="94.2" r=".32"/>
<circle cx="156.4" cy="81.8" r=".32"/>
<circle cx="167.1" cy="87.1" r=".32"/>
<circle cx="67.5" cy="44.4" r=".32"/>
<circle cx="51.5" cy="44.4" r=".32"/>
<circle cx="51.5" cy="35.5" r=".32"/>
<circle cx="67.5" cy="35.5" r=".32"/>
<circle cx="193.8" cy="113.8" r=".32"/>
<circle cx="231.1" cy="99.5" r=".32"/>
<circle cx="231.1" cy="113.8" r=".32"/>
<circle cx="231.1" cy="101.3" r=".32"/>
<circle cx="60.4" cy="122.7" r=".32"/>
<circle cx="69.3" cy="122.7" r=".32"/>
<circle cx="60.4" cy="126.2" r=".32"/>
<circle cx="49.8" cy="126.2" r=".32"/>
<circle cx="49.8" cy="163.6" r=".32"/>
<circle cx="49.8" cy="151.1" r=".32"/>
<circle cx="69.3" cy="163.6" r=".32"/>
<circle cx="85.3" cy="151.1" r=".32"/>
<circle cx="78.2" cy="151.1" r=".32"/>
<circle cx="69.3" cy="151.1" r=".32"/>
<circle cx="92.4" cy="151.1" r=".32"/>
<circle cx="60.4" cy="163.6" r=".32"/>
<circle cx="60.4" cy="151.1" r=".32"/>
<circle cx="247.1" cy="151.1" r=".32"/>
<circle cx="240" cy="151.1" r=".32"/>
<circle cx="232.9" cy="151.1" r=".32"/>
<circle cx="225.8" cy="151.1" r=".32"/>
<circle cx="218.7" cy="151.1" r=".32"/>
<circle cx="211.6" cy="151.1" r=".32"/>
<circle cx="204.4" cy="151.1" r=".32"/>
<circle cx="197.3" cy="151.1" r=".32"/>
<circle cx="188.4" cy="151.1" r=".32"/>
<circle cx="183.1" cy="151.1" r=".32"/>
<circle cx="183.1" cy="108.4" r=".32"/>
<circle cx="177.8" cy="108.4" r=".32"/>
<circle cx="103.1" cy="151.1" r=".32"/>
<circle cx="39.1" cy="74.7" r=".32"/>
<circle cx="188.4" cy="97.8" r=".32"/>
<circle cx="238.2" cy="64" r=".32"/>
</g>
<text font-size="5.7" fill="#400000" x="3.6" y="8.8">USB to 10/100/1000M Ethernet</text>
<text font-size="3.3" x="33.2" y="68.6">VDD33</text>
<g font-size="2.3">
<text x="126.2" y="48.3">R2 value should be</text>
<text x="65.8" y="121.2">for pin21</text>
<text x="60.5" y="149.6">for pin23, 33, 39</text>
<text x="83.6" y="149.6">for pin11, 40</text>
<text x="206.2" y="147.9">for pin3,8,14,19 ,34,37</text>
<text x="74.7" y="167.5">for pin20</text>
</g>
<text font-size="2.3" fill="#000080" x="107.9" y="85.7">RTL8153B</text>
<g font-size="2.2">
<text x="126.2" y="50.7">2.49K (1%)</text>
<text x="126.2" y="53">for all application</text>
</g>
<g font-size="1.6" fill="#000080">
<text x="53.3" y="28.1">R53</text>
<text x="62.2" y="28.1">0R/1%</text>
<text x="55.1" y="35.2">R83</text>
<text x="60.5" y="35.2">1M/1%</text>
<text x="54.1" y="39.8">X3</text>
<text x="122.7" y="38.8">R52</text>
<text x="129.8" y="38.8">2.49K/1%</text>
<text x="44.5" y="53">20pF/50V</text>
<text x="47.7" y="49.4">C143</text>
<text x="63.7" y="49.4">C144</text>
<text x="85.3" y="53">R8</text>
<text x="94.2" y="53">10K/1%</text>
<text x="186.7" y="61.9">R84</text>
<text x="195.6" y="61.9">510R</text>
<text x="130.4" y="67.2">U12</text>
<text x="234.7" y="69">R87</text>
<text x="246.4" y="69">R90</text>
<text x="246.4" y="71.1">470R</text>
<text x="206.3" y="76.1">LAN</text>
<text x="232.9" y="74.3">470R</text>
<text x="39.1" y="79.7">R80</text>
<text x="46.2" y="79.7">R81</text>
<text x="39.1" y="86.8">10K/1% 10K/1%</text>
<text x="42.7" y="99.2">C105</text>
<text x="51.6" y="99.2">C106</text>
<text x="42.7" y="102.8">1uF/6.3V</text>
<text x="51.6" y="102.8">100nF/10V</text>
<text x="147.2" y="102.8">C134</text>
<text x="152.6" y="102.8">C135</text>
<text x="157.9" y="102.8">C138</text>
<text x="163.2" y="102.8">C139</text>
<text x="168.6" y="102.8">C185</text>
<text x="173.9" y="102.8">C140</text>
<text x="179.3" y="102.8">C141</text>
<text x="184.6" y="102.8">C142</text>
<text x="190.8" y="106.3">C163</text>
<text x="231.2" y="104.6">R91</text>
<text x="184.9" y="109.9">100nF/100V</text>
<text x="206.3" y="111.7">LPJG0820GENL</text>
<text x="231.2" y="111.7">1M</text>
<text x="239.3" y="108.1">C164</text>
<text x="239.3" y="110.2">1nF/100V</text>
<text x="51.6" y="129.5">C107</text>
<text x="60.5" y="129.5">C145</text>
<text x="69.3" y="129.5">C146</text>
<text x="78.2" y="129.5">C147</text>
<text x="49.8" y="133">10uF/6.3V</text>
<text x="60.5" y="133">100nF/10V</text>
<text x="69.3" y="133">10uF/6.3V</text>
<text x="78.2" y="133">100nF/10V</text>
<text x="168.9" y="149">DFE252010P-2R2M=P2</text>
<text x="60.5" y="154.3">C148</text>
<text x="69.3" y="154.3">C149</text>
<text x="78.2" y="154.3">C150</text>
<text x="85.3" y="154.3">C151</text>
<text x="94.2" y="154.3">C11</text>
<text x="104.9" y="154.3">C167</text>
<text x="113.8" y="154.3">C168</text>
<text x="60.5" y="157.9">100nF/10V</text>
<text x="69.3" y="157.9">100nF/10V</text>
<text x="78.2" y="157.9">100nF/10V1uF/6.3V 1uF/6.3V</text>
<text x="103.1" y="157.9">10uF/6.3V</text>
<text x="112" y="157.9">10uF/6.3V</text>
<text x="175.5" y="159.7">10uF/6.3V</text>
<text x="177.5" y="156.1">C153</text>
<text x="188.5" y="156.1">C154</text>
<text x="188.5" y="159.7">100nF/10V</text>
<text x="197.4" y="156.1">C155</text>
<text x="197.4" y="159.7">100nF/10V100nF/10V100nF/10V100nF/10V100nF/10V1uF/6.3V 1uF/6.3V 1uF/6.3V</text>
<text x="204.5" y="156.1">C156</text>
<text x="211.6" y="156.1">C157</text>
<text x="218.7" y="156.1">C158</text>
<text x="225.8" y="156.1">C159</text>
<text x="232.9" y="156.1">C160</text>
<text x="240" y="156.1">C161</text>
<text x="247.2" y="156.1">C162</text>
<text x="49.8" y="168.6">C14</text>
<text x="49.8" y="172.1">10uF/6.3V</text>
<text x="60.5" y="172.1">10uF/6.3V</text>
<text x="62.2" y="168.6">C15</text>
<text x="69.3" y="168.6">C152</text>
<text x="69.3" y="172.1">100nF/10V</text>
</g>
<g font-size="1.6">
<text x="62.2" y="29.9">R0201</text>
<text x="58.3" y="41.4" transform="rotate(-90 58.3 41.4)">4</text>
<text x="60.5" y="40.2">GND</text>
<text x="138.7" y="39.5">GND</text>
<text x="54.8" y="44.1">2</text>
<text x="61.7" y="44.1">1</text>
<text x="56.9" y="53">GND20pF/50V</text>
<text x="58.3" y="48.3" transform="rotate(-90 58.3 48.3)">3</text>
<text x="72.7" y="53.7">GND</text>
<text x="49.8" y="58.3">GND</text>
<text x="65.8" y="58.3">GND</text>
<text x="234.7" y="58.3">VDD_SYS_3.3V</text>
<text x="102.8" y="66.3" transform="rotate(-90 102.8 66.3)">31</text>
<text x="104.5" y="66.3" transform="rotate(-90 104.5 66.3)">32</text>
<text x="106.3" y="66.3" transform="rotate(-90 106.3 66.3)">33</text>
<text x="108.1" y="66.3" transform="rotate(-90 108.1 66.3)">34</text>
<text x="109.9" y="66.3" transform="rotate(-90 109.9 66.3)">35</text>
<text x="111.6" y="66.3" transform="rotate(-90 111.6 66.3)">36</text>
<text x="113.4" y="66.3" transform="rotate(-90 113.4 66.3)">37</text>
<text x="115.2" y="66.3" transform="rotate(-90 115.2 66.3)">38</text>
<text x="117" y="66.3" transform="rotate(-90 117 66.3)">39</text>
<text x="118.8" y="66.3" transform="rotate(-90 118.8 66.3)">40</text>
<text x="51.4" y="82.2">GND</text>
<text x="89.5" y="79.6">30</text>
<text x="89.5" y="81.4">29</text>
<text x="89.5" y="83.2">28</text>
<text x="134.6" y="81.4">2</text>
<text x="134.6" y="79.6">1</text>
<text x="134.6" y="83.2">3</text>
<text x="204.2" y="79.6">2</text>
<text x="204.2" y="81.4">3</text>
<text x="225.3" y="79.6">11</text>
<text x="225.3" y="81.4">12</text>
<text x="89.5" y="86.7">26</text>
<text x="89.5" y="88.5">25</text>
<text x="89.5" y="85">27</text>
<text x="134.6" y="86.7">5</text>
<text x="134.6" y="85">4</text>
<text x="134.6" y="88.5">6</text>
<text x="204.2" y="85">4</text>
<text x="204.2" y="86.7">5</text>
<text x="225.3" y="88.5">13</text>
<text x="89.5" y="90.3">24</text>
<text x="89.5" y="95.6">21</text>
<text x="89.5" y="92.1">23</text>
<text x="89.5" y="93.9">22</text>
<text x="134.6" y="92.1">8</text>
<text x="134.6" y="90.3">7</text>
<text x="134.6" y="93.9">9</text>
<text x="134.6" y="95.6">10</text>
<text x="204.2" y="90.3">6</text>
<text x="204.2" y="92.1">7</text>
<text x="204.2" y="95.6">8</text>
<text x="225.3" y="90.3">14</text>
<text x="59.4" y="96.4">VDD_5V</text>
<text x="204.2" y="97.4">9</text>
<text x="225.3" y="99.2">S1</text>
<text x="225.3" y="101">S2</text>
<text x="203.3" y="106.3">10</text>
<text x="204.2" y="102.7">1</text>
<text x="40.9" y="109.9">GND</text>
<text x="49.8" y="109.9">GND</text>
<text x="95.6" y="111" transform="rotate(-90 95.6 111)">G</text>
<text x="106.3" y="111.5" transform="rotate(-90 106.3 111.5)">20</text>
<text x="108.1" y="111.5" transform="rotate(-90 108.1 111.5)">19</text>
<text x="109.9" y="111.5" transform="rotate(-90 109.9 111.5)">18</text>
<text x="111.6" y="111.5" transform="rotate(-90 111.6 111.5)">17</text>
<text x="113.4" y="111.5" transform="rotate(-90 113.4 111.5)">16</text>
<text x="115.2" y="111.5" transform="rotate(-90 115.2 111.5)">15</text>
<text x="117" y="111.5" transform="rotate(-90 117 111.5)">14</text>
<text x="118.8" y="111.5" transform="rotate(-90 118.8 111.5)">13</text>
<text x="120.5" y="111.5" transform="rotate(-90 120.5 111.5)">12</text>
<text x="122.3" y="111.5" transform="rotate(-90 122.3 111.5)">11</text>
<text x="154.5" y="113.5">GND</text>
<text x="35.6" y="118.8">VDD_5V</text>
<text x="192" y="118.8">GND</text>
<text x="229.4" y="118.8">GND</text>
<text x="94.2" y="120.6">GND</text>
<text x="48" y="138.3">GND</text>
<text x="58.7" y="138.3">GND</text>
<text x="67.6" y="138.3">GND</text>
<text x="76.5" y="138.3">GND</text>
<text x="58.7" y="163.2">GND</text>
<text x="67.6" y="163.2">GND</text>
<text x="76.5" y="163.2">GND</text>
<text x="83.6" y="163.2">GND</text>
<text x="90.7" y="163.2">GND</text>
<text x="101.4" y="163.2">GND</text>
<text x="110.2" y="163.2">GND</text>
<text x="181.4" y="166.8">GND</text>
<text x="186.7" y="166.8">GND</text>
<text x="195.6" y="166.8">GND</text>
<text x="202.7" y="166.8">GND</text>
<text x="209.8" y="166.8">GND</text>
<text x="216.9" y="166.8">GND</text>
<text x="224" y="166.8">GND</text>
<text x="231.2" y="166.8">GND</text>
<text x="238.3" y="166.8">GND</text>
<text x="245.4" y="166.8">GND</text>
<text x="48" y="177.5">GND</text>
<text x="58.7" y="177.5">GND</text>
<text x="67.6" y="177.5">GND</text>
<text x="229.9" y="196.7">NanoPi_R1S</text>
<text x="228.1" y="200.4">Size</text>
<text x="229.9" y="202.2">A3</text>
<text x="235.2" y="200.4">Document</text>
<text x="235.3" y="202.2">11:USB to 10/100/1000M Ethernet</text>
<text x="243.7" y="200.4">Number</text>
<text x="285" y="200.4">Rev</text>
<text x="285" y="202.9">V1.0 1908</text>
<text x="228.1" y="205.7">Date:</text>
<text x="237.4" y="205.7">Monday, October 28, 2019</text>
<text x="263.7" y="205.7">Sheet</text>
<text x="272.6" y="205.7">11</text>
<text x="277.9" y="205.7">o f</text>
<text x="283.3" y="205.7">11</text>
</g>
<text font-size="1.6" fill="#8000ff" x="51" y="54.8">25MHz/10ppm/20pF</text>
<g font-size="1.6" fill="#f00">
<text x="155.2" y="61.9">EEDO/LED2/SPISDO/LANWAKEB/GPIO</text>
<text x="59.6" y="79.7">EESK/LED1/SPISCK</text>
<text x="60.8" y="83.2">REGOUT</text>
<text x="142.9" y="79.7">MDI0+</text>
<text x="142.9" y="83.2">VDD10</text>
<text x="142.9" y="81.4">MDI0-</text>
<text x="251.1" y="81.4">LED0/SPICSB</text>
<text x="54" y="88.6">EEDI/SPISDI/ENSWREG</text>
<text x="60.8" y="85">VDDREG5</text>
<text x="60.8" y="86.8">VDDREG33</text>
<text x="142.9" y="85">MDI1+</text>
<text x="142.9" y="88.6">MDI2+</text>
<text x="142.9" y="86.8">MDI1-</text>
<text x="59.4" y="90.3">EEDO/LED2/SPISDO/LANWAKEB/GPIO</text>
<text x="60.8" y="93.5">VDD10_UPS</text>
<text x="60.8" y="92.1">VDD33</text>
<text x="142.9" y="90.3">MDI2-</text>
<text x="142.9" y="93.9">MDI3+</text>
<text x="142.9" y="95.7">MDI3-</text>
<text x="142.9" y="92.1">VDD10</text>
<text x="251.1" y="90.3">EESK/LED1/SPISCK</text>
<text x="40.9" y="125.9">VDDREG5</text>
<text x="90.7" y="132">[6]</text>
<text x="90.9" y="130.2">[6]</text>
<text x="93.5" y="132">USB-DM1</text>
<text x="93.7" y="130.2">USB-DP1</text>
<text x="37.7" y="150.8">VDD33</text>
<text x="158.6" y="150.8">REGOUT</text>
<text x="254.9" y="150.8">VDD10</text>
<text x="37.7" y="163.2">VDDREG33</text>
</g>
<g font-size="1.6" fill="#004080">
<text x="103.9" y="72.9" transform="rotate(-90 103.9 72.9)">EECS</text>
<text x="107.5" y="74.9" transform="rotate(-90 107.5 74.9)">DVDD33</text>
<text x="109.2" y="74.9" transform="rotate(-90 109.2 74.9)">DVDD10</text>
<text x="111" y="75.7" transform="rotate(-90 111 75.7)">CKXTAL1</text>
<text x="112.8" y="75.7" transform="rotate(-90 112.8 75.7)">CKXTAL2</text>
<text x="114.6" y="74.8" transform="rotate(-90 114.6 74.8)">AVDD10</text>
<text x="116.3" y="72.9" transform="rotate(-90 116.3 72.9)">RSET</text>
<text x="118.1" y="74.8" transform="rotate(-90 118.1 74.8)">AVDD33</text>
<text x="119.9" y="74.8" transform="rotate(-90 119.9 74.8)">AVDD33</text>
<text x="93.4" y="80.7">EESK/LED1/SPISCK</text>
<text x="93.4" y="82.5">GND</text>
<text x="105.7" y="79" transform="rotate(-90 105.7 79)">LED0/SPICSB</text>
<text x="127.5" y="82.5">MDIN0</text>
<text x="127.6" y="80.7">MDIP0</text>
<text x="207.2" y="80.7">TRD1+</text>
<text x="207.2" y="82.5">TRD1-</text>
<text x="216.6" y="80.7">GREEN+</text>
<text x="216.9" y="82.5">GREEN-</text>
<text x="93.4" y="87.8">VDDREG33</text>
<text x="93.4" y="89.6">EEDI/SPISDI/ENSWREG</text>
<text x="93.4" y="86.1">VDDREG5</text>
<text x="93.4" y="84.3">REGOUT</text>
<text x="126.3" y="84.3">AVDD10</text>
<text x="127.5" y="87.8">MDIN1</text>
<text x="127.6" y="86.1">MDIP1</text>
<text x="127.6" y="89.6">MDIP2</text>
<text x="207.2" y="86.1">TRD2+</text>
<text x="207.2" y="87.8">TRD2-</text>
<text x="215.5" y="89.6">YELLOW+</text>
<text x="93.4" y="91.4">EEDO/LED2/SPISDO/LANWAKEB/GPIO</text>
<text x="93.4" y="93.2">DVDD33</text>
<text x="93.4" y="95">DVDD10_UPS</text>
<text x="126.3" y="93.2">AVDD10</text>
<text x="127.5" y="91.4">MDIN2</text>
<text x="127.6" y="95">MDIP3</text>
<text x="207.2" y="91.4">TRD3+</text>
<text x="207.2" y="93.2">TRD3-</text>
<text x="215.8" y="91.4">YELLOW-</text>
<text x="93.4" y="96.7">VDD5</text>
<text x="127.5" y="96.7">MDIN3</text>
<text x="207.2" y="96.7">TRD4+</text>
<text x="207.2" y="98.5">TRD4-</text>
<text x="217.2" y="100.3">SHELL1</text>
<text x="96.8" y="107.6" transform="rotate(-90 96.8 107.6)">G</text>
<text x="107.5" y="107.6" transform="rotate(-90 107.5 107.6)">AVDD33</text>
<text x="109.2" y="107.6" transform="rotate(-90 109.2 107.6)">U2VDD10</text>
<text x="111" y="107.6" transform="rotate(-90 111 107.6)">U2DP</text>
<text x="112.8" y="107.6" transform="rotate(-90 112.8 107.6)">U2DM</text>
<text x="114.6" y="107.6" transform="rotate(-90 114.6 107.6)">U3SSRXP</text>
<text x="116.3" y="107.6" transform="rotate(-90 116.3 107.6)">U3SSRXN</text>
<text x="118.1" y="107.6" transform="rotate(-90 118.1 107.6)">U3VDD10</text>
<text x="119.9" y="107.6" transform="rotate(-90 119.9 107.6)">U3SSTXP</text>
<text x="121.7" y="107.6" transform="rotate(-90 121.7 107.6)">U3SSTXN</text>
<text x="123.5" y="107.6" transform="rotate(-90 123.5 107.6)">AVDD33</text>
<text x="207.2" y="103.8">CT</text>
<text x="207.2" y="107.4">GND</text>
<text x="217.2" y="102.1">SHELL2</text>
</g>
<g font-size="1.5" fill="#f00">
<text x="105.2" y="46.4" transform="rotate(90 105.2 46.4)">LED0/SPICSB</text>
<text x="107" y="46.4" transform="rotate(90 107 46.4)">VDD33</text>
<text x="108.8" y="46.4" transform="rotate(90 108.8 46.4)">VDD10</text>
<text x="110.6" y="46.2" transform="rotate(90 110.6 46.2)">XTAL1</text>
<text x="112.4" y="46.6" transform="rotate(90 112.4 46.6)">XTAL2</text>
<text x="114.1" y="46.2" transform="rotate(90 114.1 46.2)">VDD10</text>
<text x="115.9" y="46.2" transform="rotate(90 115.9 46.2)">RSET</text>
<text x="117.7" y="46.2" transform="rotate(90 117.7 46.2)">VDD33</text>
<text x="119.5" y="46.2" transform="rotate(90 119.5 46.2)">VDD33</text>
<text x="107" y="115.9" transform="rotate(90 107 115.9)">VDD33</text>
<text x="108.8" y="115.9" transform="rotate(90 108.8 115.9)">VDD10</text>
<text x="117.7" y="115.9" transform="rotate(90 117.7 115.9)">VDD10</text>
<text x="123" y="115.9" transform="rotate(90 123 115.9)">VDD33</text>
<text x="110.6" y="122.1" transform="rotate(90 110.6 122.1)">DP</text>
<text x="112.4" y="122" transform="rotate(90 112.4 122)">DM</text>
</g>
<g font-size="1.5" fill="#000080">
<text x="148.7" y="110.2" transform="rotate(-90 148.7 110.2)">47pF/50V</text>
<text x="154.1" y="110.2" transform="rotate(-90 154.1 110.2)">47pF/50V</text>
<text x="159.4" y="110.2" transform="rotate(-90 159.4 110.2)">47pF/50V</text>
<text x="164.7" y="110.2" transform="rotate(-90 164.7 110.2)">47pF/50V</text>
<text x="170.1" y="110.2" transform="rotate(-90 170.1 110.2)">47pF/50V</text>
<text x="175.4" y="110.2" transform="rotate(-90 175.4 110.2)">47pF/50V</text>
<text x="180.7" y="110.2" transform="rotate(-90 180.7 110.2)">47pF/50V</text>
<text x="186.1" y="110.2" transform="rotate(-90 186.1 110.2)">47pF/50V</text>
</g>
<text font-size="1.4" fill="#000080" x="169.6" y="150.5">L10</text>
<g font-size="1.3">
<text x="30.8" y="1.3">5</text>
<text x="88.8" y="1.3">4</text>
<text x="146.9" y="1.3">3</text>
<text x="205" y="1.3">2</text>
<text x="263.1" y="1.3">1</text>
<text x=".5" y="28.4">D</text>
<text x="292.6" y="28.4">D</text>
<text x=".5" y="79.5">C</text>
<text x="292.6" y="79.5">C</text>
<text x=".5" y="130.6">B</text>
<text x="292.6" y="130.6">B</text>
<text x=".5" y="181.7">A</text>
<text x="292.6" y="181.7">A</text>
<text x="30.8" y="207.4">5</text>
<text x="88.8" y="207.4">4</text>
<text x="146.9" y="207.4">3</text>
<text x="205" y="207.4">2</text>
<text x="263.1" y="207.4">1</text>
</g>
</svg>
